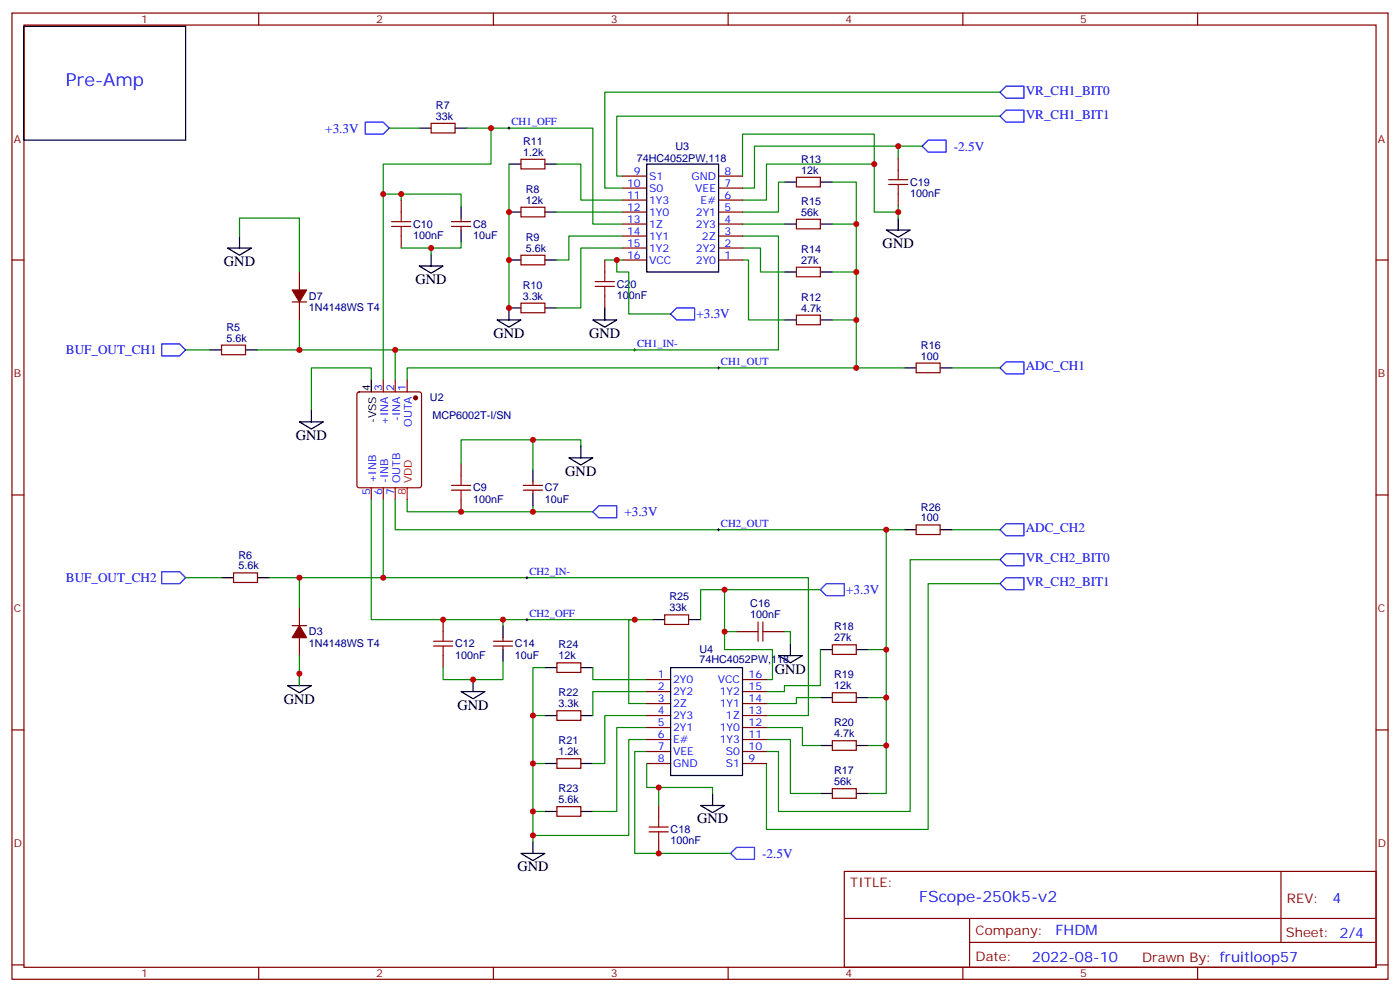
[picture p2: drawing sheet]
<svg xmlns="http://www.w3.org/2000/svg" width="412mm" height="292mm" viewBox="0 0 412 292" stroke-linecap="round" stroke-linejoin="round" font-family="sans-serif">
<g fill="none" stroke="#870000" stroke-width=".35">
<path d="M3.5 3.8h405.4v284.4h-405.4zM7.1 7.4h398.2v277.3h-398.2zM76.2 3.8v3.6M145.3 3.8v3.6M214.5 3.8v3.6M283.6 3.8v3.6M352.8 3.8v3.6M127 36.3h7.1v2.8h-7.1zM118.2 58.9v3.5M153.5 46.9h7v2.8h-7zM183.4 58.9h7.1M183.4 55.4h7.1"/>
<path d="M183.4 51.8h7.1M211.7 58.9h7M211.7 55.4h7M211.7 51.8h7M234.6 52.2h7.1v2.8h-7.1zM264.6 46.5v3.6M264.6 57.1v3.5M3.5 76.5h3.6M118.2 69.5v3.5M133 66.6h5.6M133 65.2h5.6M135.8 64.2v1"/>
<path d="M135.8 66.6v1.1M153.5 61h7v2.8h-7zM153.5 75.1h7v2.8h-7zM178.2 76.5v3.5M183.4 76.5h7.1M183.4 73h7.1M183.4 69.5h7.1M183.4 65.9h7.1M183.4 62.4h7.1M211.7 76.5h7M211.7 73h7M211.7 69.5h7"/>
<path d="M211.7 65.9h7M211.7 62.4h7M234.6 78.6h7.1v2.9h-7.1zM234.6 64.5h7.1v2.8h-7.1zM405.3 76.5h3.6M86.1 88.9h4.2M88.2 80v5.3M88.2 88.9v5.3M153.5 89.2h7v2.8h-7zM178.2 87.1v3.5M234.6 92.7h7.1v2.9h-7.1zM65.3 101.6h7v2.8h-7z"/>
<path d="M105.4 115.5l.4-.2h17.7l.6 .5 .1 27-.5 .7h-17.9l-.6-.4-.1-27.1zM112.9 111.8v3.5M116.4 111.8v3.5M119.9 111.8v3.5M269.9 106.9h7v2.8h-7zM135.8 136.5v3.5M3.5 145.7h3.6M109.4 143.5v3.6M112.9 143.5v3.6M116.4 143.5v3.6M135.8 147.1v3.5M154.2 144.3h5.6"/>
<path d="M154.2 142.8h5.6M157 141.8v1M157 144.3v1M269.9 154.5h7v2.8h-7zM405.3 145.7h3.6M68.8 168.6h7v2.8h-7zM88.2 178.8v5.3M86.1 184.1h4.2M88.2 187.6v5.3M130.5 182.4v3.5M130.5 192.9v3.6M145.3 190.1h5.7"/>
<path d="M145.3 188.7h5.7M148.2 187.6v1.1M148.2 190.1v1.1M164 195.1h7.1v2.8h-7.1zM190.5 200h7.1M195.8 180.9h7v2.9h-7zM217 185.9h3.5M218.7 200h7.1M227.5 185.9h3.6M245.2 189.8h7v2.8h-7zM3.5 214.8h3.6M164 209.2h7.1v2.8h-7.1z"/>
<path d="M190.5 203.5h7.1M190.5 207h7.1M190.5 210.6h7.1M190.5 214.1h7.1M190.5 217.6h7.1M218.7 203.5h7.1M218.7 207h7.1M218.7 210.6h7.1M218.7 214.1h7.1M218.7 217.6h7.1M245.2 203.9h7v2.8h-7zM245.2 218h7v2.8h-7z"/>
<path d="M405.3 214.8h3.6M164 223.3h7.1v2.8h-7.1zM164 237.4h7.1v2.8h-7.1zM190.5 221.2h7.1M190.5 224.7h7.1M194 237v3.6M218.7 221.2h7.1M218.7 224.7h7.1M245.2 232.1h7v2.8h-7zM194 247.6v3.5M248.7 256.4h156.6v28.3h-156.6zM377.3 256.5v20.8"/>
<path d="M248.7 270.3h156.5M285.6 277.3h119.6M285.6 270.3v14.1M3.5 284h3.6M76.2 284.7v3.5M145.3 284.7v3.5M214.5 284.7v3.5M283.6 284.7v3.5M352.8 284.7v3.5M405.3 284h3.6"/>
</g>
<g fill="none" stroke="#008700" stroke-width=".35">
<path d="M114.7 37.7h8.8M137.6 37.7h37v28.2h8.8M144.6 37.7v10.6h-31.7v8.8M294.6 34.2h-112.9v17.6h1.7M294.6 27.1h-116.4v28.3h5.2M118.2 57.1v1.8M149.9 48.3v42.3M164 48.3h7.1v10.6h12.3M218.7 58.9h7.1v-10.6h31.7v14.1h7.1M231.1 53.6h-1.8v8.8h-10.6M245.2 53.6h7v54.7M257.5 48.3v-8.8h-38.8v12.3"/>
<path d="M264.6 43v3.5M271.6 43h-49.4v12.4h-3.5M70.6 69.5v-5.3h17.6v15.8M127 73v1.8M135.8 71.2v1.8h-17.6M135.8 60.6v-3.5h-22.9v54.7M164 62.4h19.4M178.2 76.5h5.2M181.7 76.5v3.5h3.5v12.4h12.4M183.4 73h-12.3v17.6h-7.1M183.4 69.5h-15.8v7h-3.6M218.7 76.5h1.8v17.7h10.6"/>
<path d="M218.7 69.5h10.6v33.5h-112.9M218.7 73h5.3v7h7.1M218.7 65.9h12.4M245.2 65.9h7M264.6 60.6v3.6M88.2 94.2v8.8M245.2 94.2h7M245.2 80h7M54.7 103h7M75.8 103h40.6v8.8M109.4 111.8v-3.5h-17.7v12.3M266.3 108.3h-146.4v3.5"/>
<path d="M280.5 108.3h14.1M157 129.4v8.9M171.1 131.2v-1.8h-35.3v7.1M109.4 147.1v35.3h82.9M112.9 147.1v22.9h-33.5M116.4 147.1v8.8h149.9M119.9 147.1v3.5h54.7M157 148.8v1.8M261.1 155.9v77.6h-5.3M280.5 155.9h14.1M54.7 170h10.6M88.2 170v8.8"/>
<path d="M112.9 170h125.2v40.6h-12.3M213.4 173.5v17.7h14.1v8.8h-1.7M241.7 173.5h-35.3v8.9M294.6 164.7h-26.5v74.1h-38.8v-17.6h-3.5M294.6 171.8h-21.2v72.3h-47.6v-19.4M88.2 192.9v8.9M148.2 194.7v5.3h-17.7v-3.5M148.2 182.4v1.7M160.5 196.5h-3.5v51.1M174.6 196.5v3.5h15.9M187 182.4h-1.8v24.6h5.3M213.4 185.9h3.6"/>
<path d="M231.1 185.9h1.7v3.5M241.7 191.2v10.6h-10.6v1.7h-5.3M255.8 191.2h5.3M157 210.6h3.5M190.5 210.6h-12.3v14.1h-3.6M190.5 203.5h-15.9v7.1M190.5 214.1h-8.8v24.7h-7.1M190.5 217.6h-5.3v28.3h-28.2M225.8 217.6h7v15.9h8.9M225.8 214.1h10.6v5.3h5.3M241.7 205.3h-7.1v1.7h-8.8M255.8 219.4h5.3"/>
<path d="M255.8 205.3h5.3M157 238.8h3.5M157 224.7h3.5M190.5 221.2h-3.5v29.9h28.2M190.5 224.7v7h3.5M209.9 233.5v-1.8h-15.9v5.3"/>
</g>
<g fill="none" stroke="#00f" stroke-width=".35">
<path d="M107.6 35.9h5.3l1.8 1.8-1.8 1.8h-5.3zM294.6 27.1l1.7-1.7h5.3v3.5h-5.3zM294.6 34.2l1.7-1.8h5.3v3.5h-5.3zM271.6 43l1.8-1.8h5.3v3.6h-5.3zM197.6 92.4l1.7-1.8h5.3v3.6h-5.3zM47.6 101.2h5.3l1.8 1.8-1.8 1.7h-5.3zM294.6 108.3l1.7-1.8h5.3v3.5h-5.3zM174.6 150.6l1.8-1.8h5.3v3.6h-5.3zM294.6 155.9l1.7-1.8h5.3v3.6h-5.3zM47.6 168.2h5.3l1.8 1.8-1.8 1.8h-5.3zM241.7 173.5l1.7-1.7h5.3v3.5h-5.3zM294.6 171.8l1.7-1.8h5.3v3.5h-5.3z"/>
<path d="M294.6 164.7l1.7-1.8h5.3v3.6h-5.3zM215.2 251.1l1.8-1.7h5.2v3.5h-5.2z"/>
</g>
<g fill="none" stroke="#000" stroke-width=".35">
<path d="M7.1 7.7h47.6v33.5h-47.6zM123.5 37.7h3.5M134.1 37.7h3.5M149.9 48.3h3.6M160.5 48.3h3.5M190.5 48.3h21.2v31.7h-21.2zM231.1 53.6h3.5M241.7 53.6h3.5M67 73h7.1l-3.5 2.1zM70.6 69.5v3.5M123.5 78.3h7l-3.5 2.1zM127 74.8v3.5"/>
<path d="M135.8 60.6v3.6M135.8 67.7v3.5M149.9 62.4h3.6M149.9 76.5h3.6M160.5 62.4h3.5M160.5 76.5h3.5M231.1 65.9h3.5M241.7 65.9h3.5M261.1 67.7h7l-3.5 2.1zM264.6 64.2v3.5M146.4 94.2h7.1l-3.6 2.1zM153.5 90.6h-3.6v3.6"/>
<path d="M160.5 90.6h3.5M174.6 94.2h7.1l-3.5 2.1zM178.2 90.6v3.6M231.1 94.2h3.5M231.1 80h3.5M241.7 94.2h3.5M241.7 80h3.5M61.7 103h3.6M72.3 103h3.5M109.4 111.8v3.5M266.3 108.3h3.6M276.9 108.3h3.6"/>
<path d="M88.2 124.1h7l-3.5 2.2zM91.7 120.6v3.5M157 138.3v3.5M167.6 134.7h7l-3.5 2.1zM171.1 131.2v3.5M157 145.3v3.5M266.3 155.9h3.6M276.9 155.9h3.6M65.3 170h3.5M75.8 170h3.6M88.2 198.2v3.6M139.3 200v3.5"/>
<path d="M148.2 184.1v3.5M148.2 191.2v3.5M160.5 196.5h3.5M171.1 196.5h3.5M192.3 182.4h3.5M197.6 196.5h21.1v31.7h-21.1zM202.8 182.4h3.6M229.3 192.9h7.1l-3.6 2.2zM232.8 189.4v3.5M241.7 191.2h3.5M252.2 191.2h3.6M84.7 201.8h7l-3.5 2.1z"/>
<path d="M135.8 203.5h7.1l-3.6 2.1zM160.5 210.6h3.5M171.1 210.6h3.5M241.7 205.3h3.5M241.7 219.4h3.5M252.2 205.3h3.6M252.2 219.4h3.6M160.5 224.7h3.5M160.5 238.8h3.5M171.1 224.7h3.5M171.1 238.8h3.5M206.4 237h7l-3.5 2.1z"/>
<path d="M209.9 233.5v3.5M241.7 233.5h3.5M252.2 233.5h3.6M153.5 251.1h7l-3.5 2.2zM157 247.6v3.5"/>
</g>
<g fill="none" stroke="#a10000" stroke-width=".35">
<path d="M261.8 54.3h5.6M261.8 52.9h5.6M264.6 50.1v2.8M264.6 54.3v2.8M115.4 66.6h5.6M115.4 65.2h5.6M118.2 62.4v2.8M118.2 66.6v2.9M175.3 84.3h5.7M175.3 82.9h5.7M178.2 80v2.9M178.2 84.3v2.8"/>
<path d="M133 144.3h5.6M133 142.8h5.6M135.8 140v2.8M135.8 144.3v2.8M127.7 190.1h5.6M127.7 188.7h5.6M130.5 185.9v2.8M130.5 190.1v2.8M220.5 185.9h2.8M223.3 183.1v5.6M224.7 183.1v5.6M224.7 185.9h2.8"/>
<path d="M191.2 243.4h5.6M191.2 244.8h5.6M194 240.6v2.8M194 244.8v2.8"/>
</g>
<g fill="#870000" stroke="#870000" stroke-width=".35">
<path d="M88.2 184.1l2.1 3.5h-4.2z"/>
<path d="M86.1 85.3h4.2l-2.1 3.6z"/>
<circle cx="122.4" cy="117.1" r=".53"/>
</g>
<path d="M119.9 143.5v3.6" fill="none" stroke="#f00" stroke-width=".35"/>
<path d="M149.6 37.7h.7M149.9 37.4v.7M186.6 103h.7M187 102.6v.7M211.3 108.3h.7M211.7 107.9v.7M211.3 155.9h.7M211.7 155.5v.7M154.9 170h.7M155.2 169.7v.7M154.9 182.4h.7M155.2 182v.7" fill="none" stroke="#000" stroke-width=".29"/>
<g fill="#c00">
<circle cx="157" cy="150.6" r=".88"/>
<circle cx="157" cy="129.4" r=".88"/>
<circle cx="135.8" cy="150.6" r=".88"/>
<circle cx="88.2" cy="198.2" r=".88"/>
<circle cx="127" cy="73" r=".88"/>
<circle cx="88.2" cy="170" r=".88"/>
<circle cx="112.9" cy="170" r=".88"/>
<circle cx="261.1" cy="155.9" r=".88"/>
<circle cx="261.1" cy="219.4" r=".88"/>
<circle cx="261.1" cy="205.3" r=".88"/>
<circle cx="261.1" cy="191.2" r=".88"/>
<circle cx="130.5" cy="182.4" r=".88"/>
<circle cx="139.3" cy="200" r=".88"/>
<circle cx="148.2" cy="182.4" r=".88"/>
<circle cx="187" cy="182.4" r=".88"/>
<circle cx="157" cy="238.8" r=".88"/>
<circle cx="157" cy="224.7" r=".88"/>
<circle cx="157" cy="210.6" r=".88"/>
<circle cx="213.4" cy="173.5" r=".88"/>
<circle cx="213.4" cy="185.9" r=".88"/>
<circle cx="157" cy="245.9" r=".88"/>
<circle cx="118.2" cy="57.1" r=".88"/>
<circle cx="252.2" cy="108.3" r=".88"/>
<circle cx="88.2" cy="103" r=".88"/>
<circle cx="112.9" cy="57.1" r=".88"/>
<circle cx="144.6" cy="37.7" r=".88"/>
<circle cx="252.2" cy="94.2" r=".88"/>
<circle cx="264.6" cy="43" r=".88"/>
<circle cx="264.6" cy="62.4" r=".88"/>
<circle cx="257.5" cy="48.3" r=".88"/>
<circle cx="149.9" cy="62.4" r=".88"/>
<circle cx="149.9" cy="76.5" r=".88"/>
<circle cx="149.9" cy="90.6" r=".88"/>
<circle cx="116.4" cy="103" r=".88"/>
<circle cx="252.2" cy="65.9" r=".88"/>
<circle cx="252.2" cy="80" r=".88"/>
<circle cx="181.7" cy="76.5" r=".88"/>
<circle cx="194" cy="251.1" r=".88"/>
<circle cx="194" cy="231.7" r=".88"/>
</g>
<text font-size="5.3" fill="#00f" x="19.4" y="25.4">Pre-Amp</text>
<text font-size="4.6" fill="#00f" x="270.8" y="265.5">FScope-250k5-v2</text>
<g font-size="4.2">
<text x="260" y="73">GND</text>
<text x="66" y="78.3">GND</text>
<text x="122.4" y="83.6">GND</text>
<text x="145.3" y="99.4">GND</text>
<text x="173.6" y="99.4">GND</text>
<text x="87.1" y="129.4">GND</text>
<text x="166.5" y="140">GND</text>
<text x="228.2" y="198.2">GND</text>
<text x="83.6" y="207">GND</text>
<text x="134.8" y="208.8">GND</text>
<text x="205.3" y="242.3">GND</text>
<text x="152.4" y="256.4">GND</text>
</g>
<g font-size="4.2" fill="#00f">
<text x="392.5" y="265.7">4</text>
<text x="310.9" y="275.3">FHDM</text>
<text x="304" y="283.1">2022-08-10</text>
</g>
<g font-size="3.9" fill="#00f">
<text x="302.2" y="27.8">VR_CH1_BIT0</text>
<text x="302.2" y="34.9">VR_CH1_BIT1</text>
<text x="95.8" y="39">+3.3V</text>
<text x="281" y="44.3">-2.5V</text>
<text x="205.1" y="93.6">+3.3V</text>
<text x="19.4" y="104.3">BUF_OUT_CH1</text>
<text x="302.2" y="109">ADC_CH1</text>
<text x="183.9" y="151.8">+3.3V</text>
<text x="302.2" y="156.6">ADC_CH2</text>
<text x="302.2" y="165.4">VR_CH2_BIT0</text>
<text x="19.4" y="171.3">BUF_OUT_CH2</text>
<text x="302.2" y="172.5">VR_CH2_BIT1</text>
<text x="249.2" y="174.8">+3.3V</text>
<text x="224.5" y="252.4">-2.5V</text>
</g>
<g font-size="3.9" fill="#800">
<text x="250.5" y="261">TITLE:</text>
<text x="379.1" y="265.7">REV:</text>
<text x="287.4" y="275.2">Company:</text>
<text x="378.7" y="275.8">Sheet: 2/4</text>
<text x="287.4" y="282.9">Date:</text>
<text x="336.4" y="283">Drawn By: fruitloop57</text>
</g>
<g font-size="3.2" fill="#800">
<text x="41.6" y="6.8">1</text>
<text x="110.8" y="6.8">2</text>
<text x="179.9" y="6.8">3</text>
<text x="249.1" y="6.8">4</text>
<text x="318.2" y="6.8">5</text>
<text x="4.1" y="41.9">A</text>
<text x="405.9" y="41.9">A</text>
<text x="4.1" y="111.1">B</text>
<text x="405.9" y="111.1">B</text>
<text x="4.1" y="180.2">C</text>
<text x="405.9" y="180.2">C</text>
<text x="4.1" y="249.4">D</text>
<text x="405.9" y="249.4">D</text>
<text x="41.6" y="287.7">1</text>
<text x="110.8" y="287.7">2</text>
<text x="179.9" y="287.7">3</text>
<text x="249.1" y="287.7">4</text>
<text x="318.2" y="287.7">5</text>
</g>
<g font-size="3.2" fill="#000080">
<text x="128.4" y="35.2">33k</text>
<text x="128.4" y="32.1">R7</text>
<text x="154.1" y="45.8">1.2k</text>
<text x="154.1" y="42.7">R11</text>
<text x="187.6" y="47.7">74HC4052PW,118</text>
<text x="199" y="44.1">U3</text>
<text x="236" y="47.9">R13</text>
<text x="236" y="51.1">12k</text>
<text x="154.9" y="59.9">12k</text>
<text x="154.9" y="56.8">R8</text>
<text x="268.1" y="58">100nF</text>
<text x="268.1" y="54.6">C19</text>
<text x="236" y="63.5">56k</text>
<text x="236" y="60.3">R15</text>
<text x="121.7" y="70.4">100nF</text>
<text x="121.7" y="67">C10</text>
<text x="139.3" y="70.4">10uF</text>
<text x="139.3" y="67">C8</text>
<text x="154.9" y="70.9">R9</text>
<text x="154.9" y="74">5.6k</text>
<text x="236" y="77.6">27k</text>
<text x="236" y="74.4">R14</text>
<text x="91" y="88.1">D7</text>
<text x="154" y="88.2">3.3k</text>
<text x="154" y="85">R10</text>
<text x="181.7" y="88">100nF</text>
<text x="181.7" y="84.6">C20</text>
<text x="236" y="88.5">R12</text>
<text x="91" y="91.5">1N4148WS T4</text>
<text x="236" y="91.7">4.7k</text>
<text x="66.7" y="100.5">5.6k</text>
<text x="66.7" y="97.3">R5</text>
<text x="271.3" y="105.8">100</text>
<text x="271.3" y="102.6">R16</text>
<text x="126.7" y="118.1">U2</text>
<text x="127.4" y="123.4">MCP6002T-I/SN</text>
<text x="139.3" y="148">100nF</text>
<text x="139.3" y="144.6">C9</text>
<text x="160.5" y="148">10uF</text>
<text x="160.5" y="144.6">C7</text>
<text x="271.3" y="153.4">100</text>
<text x="271.3" y="150.2">R26</text>
<text x="70.2" y="167.5">5.6k</text>
<text x="70.2" y="164.4">R6</text>
<text x="197.2" y="179.9">33k</text>
<text x="197.2" y="176.7">R25</text>
<text x="221" y="178.7">C16</text>
<text x="221" y="182">100nF</text>
<text x="245.7" y="185.4">R18</text>
<text x="91" y="190.3">1N4148WS T4</text>
<text x="91" y="186.9">D3</text>
<text x="134.1" y="190.4">C12</text>
<text x="151.7" y="190.4">C14</text>
<text x="164.5" y="190.7">R24</text>
<text x="245.7" y="188.7">27k</text>
<text x="134.1" y="193.8">100nF</text>
<text x="151.7" y="193.8">10uF</text>
<text x="164.5" y="194">12k</text>
<text x="206" y="195.2">74HC4052PW,118</text>
<text x="206" y="192.1">U4</text>
<text x="245.7" y="202.8">12k</text>
<text x="245.7" y="199.6">R19</text>
<text x="164.5" y="208.1">3.3k</text>
<text x="164.5" y="204.9">R22</text>
<text x="245.7" y="213.7">R20</text>
<text x="164.5" y="219">R21</text>
<text x="245.7" y="216.9">4.7k</text>
<text x="164.5" y="222.2">1.2k</text>
<text x="245.7" y="227.8">R17</text>
<text x="164.5" y="233.1">R23</text>
<text x="245.7" y="231">56k</text>
<text x="164.5" y="236.3">5.6k</text>
<text x="197.6" y="245.2">C18</text>
<text x="197.6" y="248.4">100nF</text>
</g>
<g font-size="3.2" fill="#00f">
<text x="150.6" y="36.8">CH1_OFF</text>
<text x="186.7" y="51.5">9</text>
<text x="191.2" y="52.9">S1</text>
<text x="203.7" y="52.9">GND</text>
<text x="213.4" y="51.5">8</text>
<text x="184.7" y="55">10</text>
<text x="184.7" y="58.5">11</text>
<text x="191.2" y="56.4">S0</text>
<text x="191.2" y="59.9">1Y3</text>
<text x="204.8" y="56.4">VEE</text>
<text x="206.4" y="59.9">E#</text>
<text x="213.4" y="58.5">6</text>
<text x="213.4" y="55">7</text>
<text x="184.7" y="62.1">12</text>
<text x="184.7" y="65.6">13</text>
<text x="191.2" y="63.5">1Y0</text>
<text x="205" y="63.5">2Y1</text>
<text x="213.4" y="65.6">4</text>
<text x="213.4" y="62.1">5</text>
<text x="184.7" y="69.1">14</text>
<text x="191.2" y="67">1Z</text>
<text x="191.2" y="70.5">1Y1</text>
<text x="205" y="67">2Y3</text>
<text x="206.8" y="70.5">2Z</text>
<text x="213.4" y="69.1">3</text>
<text x="184.7" y="72.6">15</text>
<text x="184.7" y="76.2">16</text>
<text x="191.2" y="74">1Y2</text>
<text x="191.2" y="77.6">VCC</text>
<text x="205" y="77.6">2Y0</text>
<text x="205" y="74">2Y2</text>
<text x="213.4" y="76.2">1</text>
<text x="213.4" y="72.6">2</text>
<text x="187.7" y="102.1">CH1_IN-</text>
<text x="212.4" y="107.4">CH1_OUT</text>
<text x="112.5" y="115.1" transform="rotate(-90 112.5 115.1)">3</text>
<text x="116.1" y="115.1" transform="rotate(-90 116.1 115.1)">2</text>
<text x="119.6" y="115.1" transform="rotate(-90 119.6 115.1)">1</text>
<text x="114.3" y="125.1" transform="rotate(-90 114.3 125.1)">+INA</text>
<text x="117.8" y="123.9" transform="rotate(-90 117.8 123.9)">-INA</text>
<text x="121.4" y="125.6" transform="rotate(-90 121.4 125.6)">OUTA</text>
<text x="110.8" y="142.2" transform="rotate(-90 110.8 142.2)">+INB</text>
<text x="114.3" y="142.2" transform="rotate(-90 114.3 142.2)">-INB</text>
<text x="117.8" y="142.2" transform="rotate(-90 117.8 142.2)">OUTB</text>
<text x="109" y="145.7" transform="rotate(-90 109 145.7)">5</text>
<text x="112.5" y="145.7" transform="rotate(-90 112.5 145.7)">6</text>
<text x="116.1" y="145.7" transform="rotate(-90 116.1 145.7)">7</text>
<text x="212.4" y="155">CH2_OUT</text>
<text x="155.9" y="169.1">CH2_IN-</text>
<text x="155.9" y="181.5">CH2_OFF</text>
<text x="193.8" y="199.6">1</text>
<text x="193.8" y="203.2">2</text>
<text x="198.3" y="201">2Y0</text>
<text x="211.4" y="201">VCC</text>
<text x="220.5" y="203.2">15</text>
<text x="220.5" y="199.6">16</text>
<text x="193.8" y="206.7">3</text>
<text x="198.3" y="204.6">2Y2</text>
<text x="198.3" y="208.1">2Z</text>
<text x="212" y="208.1">1Y1</text>
<text x="212" y="204.6">1Y2</text>
<text x="220.5" y="206.7">14</text>
<text x="193.8" y="210.2">4</text>
<text x="193.8" y="213.7">5</text>
<text x="198.3" y="211.6">2Y3</text>
<text x="198.3" y="215.2">2Y1</text>
<text x="212" y="215.2">1Y0</text>
<text x="213.8" y="211.6">1Z</text>
<text x="220.5" y="213.7">12</text>
<text x="220.5" y="210.2">13</text>
<text x="193.8" y="217.3">6</text>
<text x="193.8" y="220.8">7</text>
<text x="198.3" y="218.7">E#</text>
<text x="212" y="218.7">1Y3</text>
<text x="220.5" y="220.8">10</text>
<text x="220.5" y="217.3">11</text>
<text x="193.8" y="224.3">8</text>
<text x="198.3" y="222.2">VEE</text>
<text x="198.3" y="225.7">GND</text>
<text x="213.8" y="225.7">S1</text>
<text x="213.8" y="222.2">S0</text>
<text x="220.5" y="224.3">9</text>
</g>
<g font-size="3.2">
<text x="109" y="115.1" transform="rotate(-90 109 115.1)">4</text>
<text x="110.8" y="124.6" transform="rotate(-90 110.8 124.6)">-VSS</text>
</g>
<g font-size="3.2" fill="#f00">
<text x="121.4" y="142.2" transform="rotate(-90 121.4 142.2)">VDD</text>
<text x="119.6" y="145.7" transform="rotate(-90 119.6 145.7)">8</text>
</g>
</svg>
